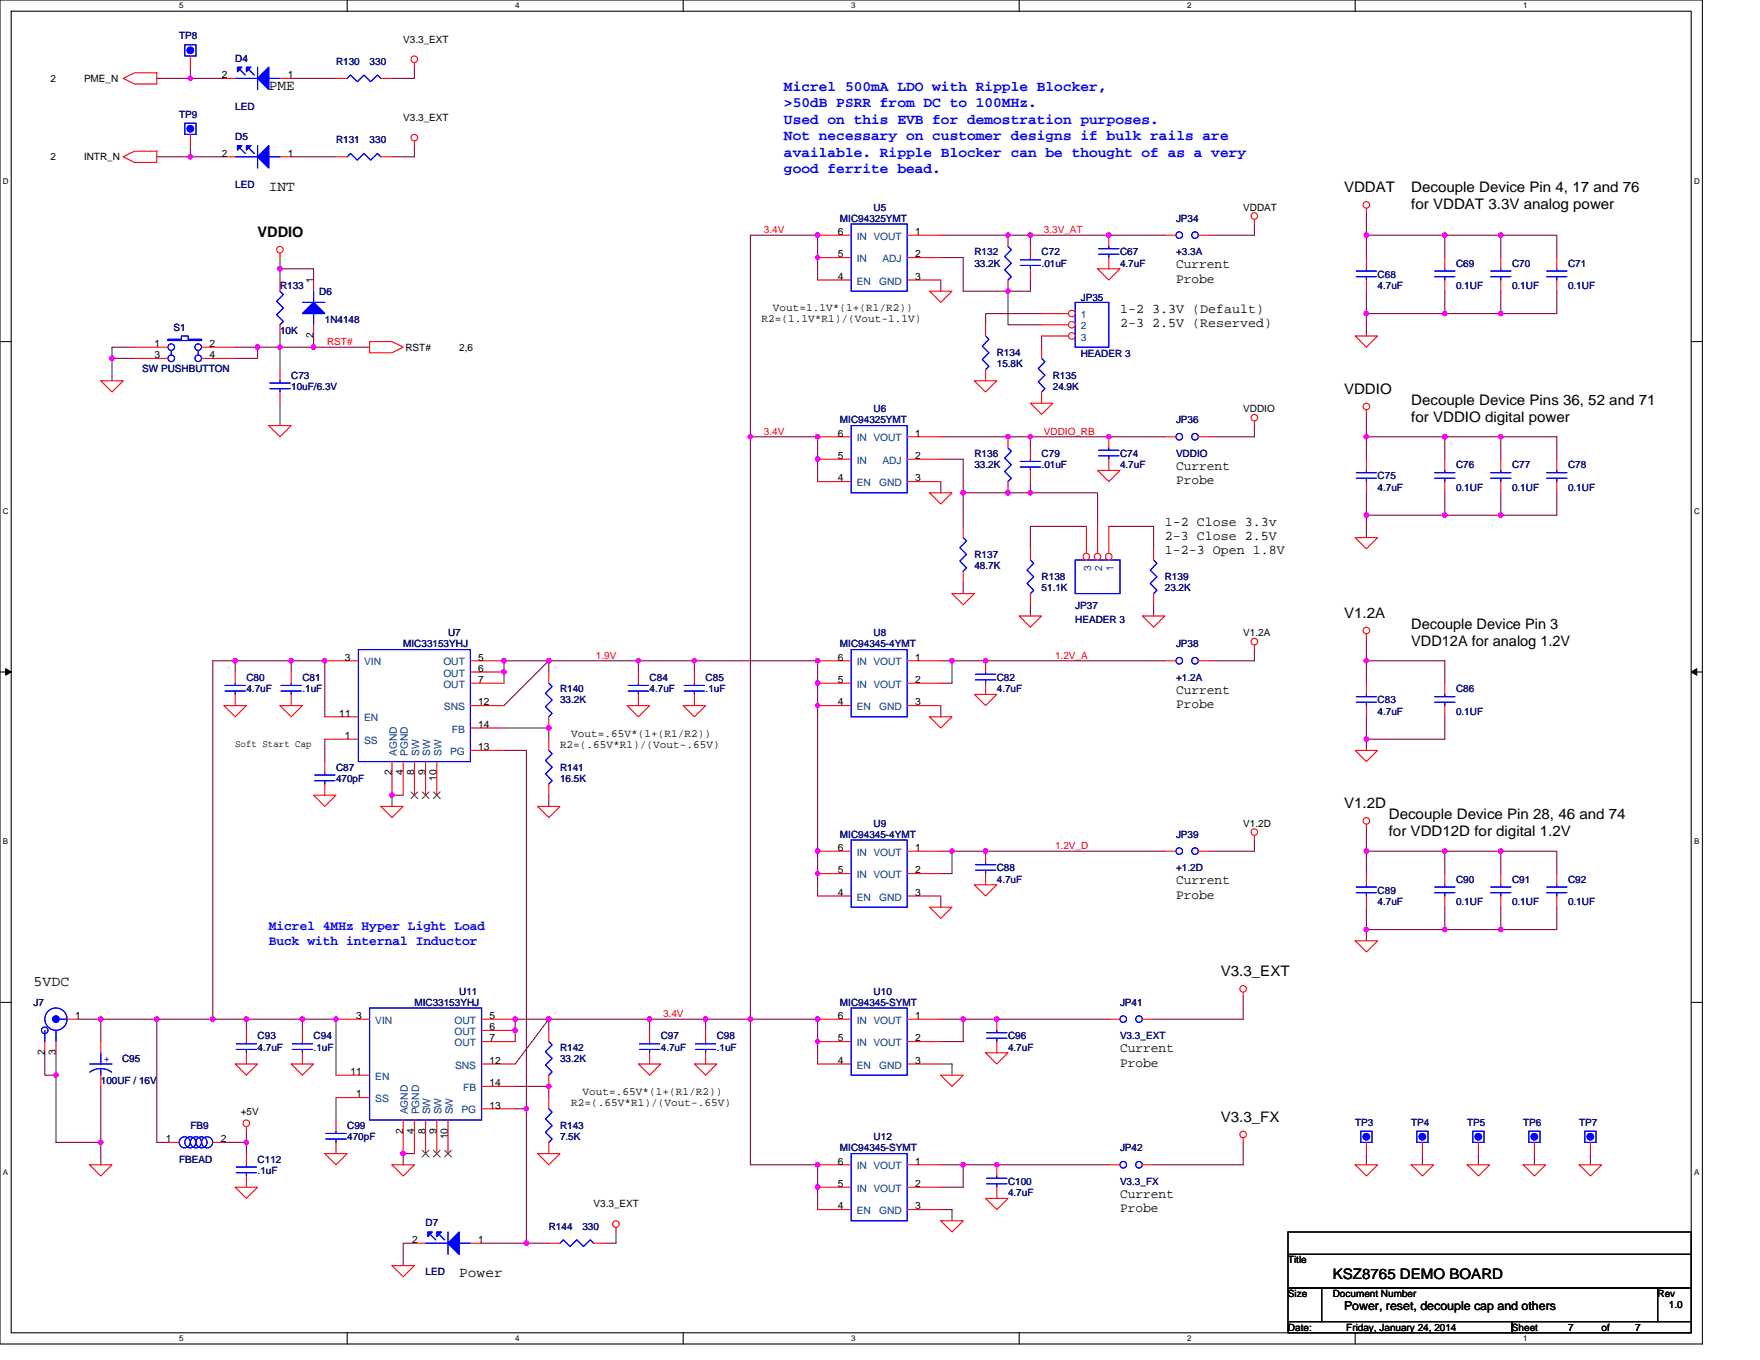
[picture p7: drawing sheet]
<svg xmlns="http://www.w3.org/2000/svg" width="279mm" height="216mm" viewBox="0 0 279 216" stroke-linecap="round" stroke-linejoin="round" font-family="sans-serif">
<path d="M0 0h270.3v213.4h-270.3zM1.8 1.8h266.7v209.8h-266.7z" fill="none" stroke="#000" stroke-width=".17"/>
<g fill="#fff">
<path d="M28.4 .2h.7v1.4h-.7z"/>
<path d="M28.4 211.8h.7v1.4h-.7z"/>
</g>
<path d="M55.1 0v1.8M55.1 211.6v1.8" fill="none" stroke="#000" stroke-width=".17"/>
<g fill="#fff">
<path d="M81.8 .2h.7v1.4h-.7z"/>
<path d="M81.8 211.8h.7v1.4h-.7z"/>
</g>
<path d="M108.5 0v1.8M108.5 211.6v1.8" fill="none" stroke="#000" stroke-width=".17"/>
<g fill="#fff">
<path d="M135.1 .2h.7v1.4h-.7z"/>
<path d="M135.1 211.8h.7v1.4h-.7z"/>
</g>
<path d="M161.8 0v1.8M161.8 211.6v1.8" fill="none" stroke="#000" stroke-width=".17"/>
<g fill="#fff">
<path d="M188.5 .2h.7v1.4h-.7z"/>
<path d="M188.5 211.8h.7v1.4h-.7z"/>
</g>
<path d="M215.1 0v1.8M215.1 211.6v1.8" fill="none" stroke="#000" stroke-width=".17"/>
<g fill="#fff">
<path d="M241.8 .2h.7v1.4h-.7z"/>
<path d="M241.8 211.8h.7v1.4h-.7z"/>
<path d="M.4 28h1v1.4h-1z"/>
<path d="M268.9 28h.9v1.4h-.9z"/>
<path d="M.4 80.5h1v1.4h-1z"/>
<path d="M268.9 80.5h.9v1.4h-.9z"/>
</g>
<path d="M0 54.2h1.8M268.5 54.2h1.8" fill="none" stroke="#000" stroke-width=".17"/>
<g fill="#fff">
<path d="M.4 132.9h.9v1.4h-.9z"/>
<path d="M268.9 132.9h.9v1.4h-.9z"/>
</g>
<path d="M0 106.7h1.8M268.5 106.7h1.8" fill="none" stroke="#000" stroke-width=".17"/>
<path d="M.9 106.2l.9 .5-.9 .5zM268.5 106.7l.9-.5v1z" fill="#000" stroke="#000" stroke-width=".16"/>
<g fill="#fff">
<path d="M.4 185.4h.9v1.4h-.9z"/>
<path d="M268.9 185.4h.9v1.4h-.9z"/>
</g>
<path d="M0 159.1h1.8M268.5 159.1h1.8M204.5 195.6h64v3.5h-64zM204.5 199.1h64v5.4h-64zM204.5 204.5h5.3v5.3h-5.3zM204.5 209.8h35.5v1.8h-35.5zM209.8 204.5h53.3v5.3h-53.3zM240 209.8h28.5v1.8h-28.5zM263.1 204.5h5.4v5.3h-5.4z" fill="none" stroke="#000" stroke-width=".17"/>
<g fill="none" stroke="#800040" stroke-width=".17">
<path d="M30.2 12.4h5.4M30.2 10.7v1.7h-5.3M46.2 12.4h7.1M65.8 10.7v1.7h-3.6M30.2 24.9h5.4M30.2 23.1v1.8h-5.3M46.2 24.9h7.1M65.8 23.1v1.8h-3.6M149.4 37.3h14.2v1.8M163.6 37.3h21.3M199.1 35.6v1.7h-7.1M216.9 37.3h12.5"/>
<path d="M216.9 33.8v3.5M216.9 37.3v3.6M229.4 37.3h8.9M229.4 37.3v3.6M238.3 37.3v3.6M238.3 37.3h8.8v3.6M17.8 56.9h3.5M17.8 56.9v3.6M21.3 55.1h-3.5v1.8M37.3 55.1h3.6M40.9 55.1v1.8h-3.6M40.9 55.1h3.5"/>
<path d="M44.4 55.1h5.4M44.4 42.7h5.4v1.8M44.4 53.3v1.8M44.4 40.9v1.8M44.4 42.7v1.7M44.4 55.1v3.6M49.8 53.3v1.8M49.8 55.1h8.9M129.8 44.5v-7.2h-10.7v32M149.4 44.4v1.8M149.4 40.9h3.5v5.3h7.1M160 46.2v5.4h5.4"/>
<path d="M163.6 44.4v1.8h-3.6M165.4 49.8h-8.9v1.8M165.4 53.3v1.8M216.9 49.8h12.5M216.9 46.2v3.6M216.9 49.8v3.5M229.4 46.2v3.6M229.4 49.8h8.9M238.3 46.2v3.6M247.1 46.2v3.6h-8.8M44.4 64v3.6M119.1 69.3v92.5"/>
<path d="M119.1 69.3h10.7v7.2M149.4 76.5v1.7M149.4 72.9h3.5v5.3M152.9 78.2v5.4M163.6 69.3h21.3M163.6 78.2h-10.7M163.6 69.3h-14.2M163.6 69.3v1.8M163.6 76.5v1.7M163.6 78.2h10.6v5.4M199.1 67.6v1.7h-7.1M216.9 78.2v3.6"/>
<path d="M216.9 69.3v3.6M216.9 65.8v3.5M216.9 69.3h12.5M229.4 78.2v3.6M229.4 69.3h8.9M229.4 69.3v3.6M238.3 69.3v3.6M238.3 78.2v3.6M238.3 69.3h8.8v3.6M247.1 78.2v3.6h-8.8M152.9 92.5v1.7M163.6 96v1.8"/>
<path d="M172.5 83.6h-8.9v3.5M176 83.6h7.1v3.5M183.1 96v1.8M216.9 81.8v3.5M216.9 81.8h12.5M229.4 81.8h8.9M37.3 104.9h8.9v1.8M37.3 104.9v1.8M37.3 104.9h-3.5v56.9M46.2 104.9h5.4v8.9M51.6 117.3v3.6M80 119.1h3.6v56.9h-1.8"/>
<path d="M80 115.6h7.1v1.7M87.1 104.9h14.2M87.1 104.9l-7.1 7.1M87.1 104.9h-7.1v3.6M87.1 104.9v1.8M101.3 104.9v1.8M101.3 104.9h8.9M110.2 104.9h19.6v37.3M110.2 104.9v1.8M149.4 112v1.8M149.4 104.9h1.7v3.6h-1.7M151.1 104.9h33.8"/>
<path d="M199.1 103.1v1.8h-7.1M216.9 104.9h12.5v3.6M216.9 113.8v3.5M216.9 101.3v3.6M216.9 117.3v1.8M216.9 104.9v3.6M229.4 113.8v3.5h-12.5M64 126.2h-1.8v1.8M87.1 126.2v1.8M149.4 135.1h1.7v3.6h-1.7M151.1 135.1h33.8M199.1 133.4v1.7h-7.1"/>
<path d="M216.9 135.1h12.5M216.9 135.1v3.6M216.9 131.6v3.5M229.4 135.1h8.9M229.4 135.1v3.6M238.3 135.1v3.6M238.3 135.1h8.8v3.6M149.4 142.2v1.8M197.4 158.2v3.6h-14.3M216.9 144v3.6M216.9 147.6v1.8M216.9 147.6h12.5"/>
<path d="M229.4 147.6h8.9M229.4 144v3.6M238.3 144v3.6M247.1 144v3.6h-8.8M7.1 167.1v3.6h1.8M8.9 167.1v3.6M8.9 170.7v10.7h7.1M12.4 161.8h3.6M16 172.5v8.9M16 161.8h8.9v19.6h1.8M16 161.8v3.6M24.9 161.8h8.9"/>
<path d="M33.8 161.8h5.3M39.1 161.8v1.8M39.1 161.8h8.9v1.8M39.1 179.6v1.8M48 161.8h5.3v8.9M53.3 174.2v3.6M81.8 172.5h5.3v1.7M83.6 176v21.4M87.1 161.8v1.8M87.1 161.8l-5.3 7.1M87.1 161.8h-5.3v3.6M87.1 161.8h16"/>
<path d="M103.1 161.8v1.8M103.1 161.8h8.9M112 161.8v1.8M112 161.8h7.1M119.1 161.8v23.1h10.7v7.1M119.1 161.8h10.7v7.1M149.4 168.9h1.7v1.8M149.4 161.8h3.5v3.6h-3.5M152.9 161.8h23.1M16 181.4v3.5M35.6 181.4h3.5M39.1 181.4v1.7"/>
<path d="M65.8 183.1h-1.8v1.8M65.8 197.4h-1.8v3.5M76.5 197.4h7.1M83.6 197.4h3.5M97.8 195.6v1.8h-1.8M149.4 192h1.7v1.8M149.4 184.9h3.5v3.6h-3.5M152.9 184.9h23.1M197.4 181.4v3.5h-14.3M216.9 183.1v1.8M225.8 183.1v1.8M234.7 183.1v1.8"/>
<path d="M243.6 183.1v1.8M252.5 183.1v1.8"/>
</g>
<g fill="#f0f" stroke="#f0f" stroke-width=".17">
<circle cx="30.2" cy="24.9" r=".35"/>
<circle cx="8.9" cy="170.7" r=".35"/>
<circle cx="216.9" cy="81.8" r=".35"/>
<circle cx="229.3" cy="69.3" r=".35"/>
<circle cx="216.9" cy="69.3" r=".35"/>
<circle cx="216.9" cy="37.3" r=".35"/>
<circle cx="229.3" cy="49.8" r=".35"/>
<circle cx="216.9" cy="49.8" r=".35"/>
<circle cx="229.3" cy="37.3" r=".35"/>
<circle cx="238.2" cy="81.8" r=".35"/>
<circle cx="229.3" cy="81.8" r=".35"/>
<circle cx="238.2" cy="69.3" r=".35"/>
<circle cx="16" cy="181.3" r=".35"/>
<circle cx="16" cy="161.8" r=".35"/>
<circle cx="30.2" cy="12.4" r=".35"/>
<circle cx="238.2" cy="37.3" r=".35"/>
<circle cx="238.2" cy="49.8" r=".35"/>
<circle cx="49.8" cy="55.1" r=".35"/>
<circle cx="40.9" cy="55.1" r=".35"/>
<circle cx="17.8" cy="56.9" r=".35"/>
<circle cx="44.4" cy="55.1" r=".35"/>
<circle cx="44.4" cy="42.7" r=".35"/>
<circle cx="39.1" cy="161.8" r=".35"/>
<circle cx="81.8" cy="163.6" r=".35"/>
<circle cx="81.8" cy="161.8" r=".35"/>
<circle cx="87.1" cy="161.8" r=".35"/>
<circle cx="64" cy="183.1" r=".35"/>
<circle cx="83.6" cy="197.3" r=".35"/>
<circle cx="83.6" cy="176" r=".35"/>
<circle cx="53.3" cy="161.8" r=".35"/>
<circle cx="48" cy="161.8" r=".35"/>
<circle cx="87.1" cy="172.5" r=".35"/>
<circle cx="103.1" cy="161.8" r=".35"/>
<circle cx="129.8" cy="40.9" r=".35"/>
<circle cx="129.8" cy="37.3" r=".35"/>
<circle cx="129.8" cy="72.9" r=".35"/>
<circle cx="129.8" cy="69.3" r=".35"/>
<circle cx="160" cy="69.3" r=".35"/>
<circle cx="160" cy="37.3" r=".35"/>
<circle cx="163.6" cy="78.2" r=".35"/>
<circle cx="163.6" cy="37.3" r=".35"/>
<circle cx="160" cy="78.2" r=".35"/>
<circle cx="160" cy="46.2" r=".35"/>
<circle cx="176" cy="69.3" r=".35"/>
<circle cx="129.8" cy="108.4" r=".35"/>
<circle cx="129.8" cy="104.9" r=".35"/>
<circle cx="156.5" cy="104.9" r=".35"/>
<circle cx="176" cy="37.3" r=".35"/>
<circle cx="151.1" cy="104.9" r=".35"/>
<circle cx="163.6" cy="69.3" r=".35"/>
<circle cx="129.8" cy="138.7" r=".35"/>
<circle cx="156.5" cy="135.1" r=".35"/>
<circle cx="151.1" cy="135.1" r=".35"/>
<circle cx="129.8" cy="161.8" r=".35"/>
<circle cx="129.8" cy="165.3" r=".35"/>
<circle cx="152.9" cy="161.8" r=".35"/>
<circle cx="119.1" cy="69.3" r=".35"/>
<circle cx="119.1" cy="161.8" r=".35"/>
<circle cx="112" cy="161.8" r=".35"/>
<circle cx="238.2" cy="135.1" r=".35"/>
<circle cx="216.9" cy="117.3" r=".35"/>
<circle cx="229.3" cy="135.1" r=".35"/>
<circle cx="216.9" cy="135.1" r=".35"/>
<circle cx="216.9" cy="147.6" r=".35"/>
<circle cx="238.2" cy="147.6" r=".35"/>
<circle cx="216.9" cy="104.9" r=".35"/>
<circle cx="229.3" cy="147.6" r=".35"/>
<circle cx="37.3" cy="104.9" r=".35"/>
<circle cx="80" cy="106.7" r=".35"/>
<circle cx="80" cy="104.9" r=".35"/>
<circle cx="87.1" cy="104.9" r=".35"/>
<circle cx="62.2" cy="126.2" r=".35"/>
<circle cx="51.5" cy="104.9" r=".35"/>
<circle cx="46.2" cy="104.9" r=".35"/>
<circle cx="110.2" cy="104.9" r=".35"/>
<circle cx="101.3" cy="104.9" r=".35"/>
<circle cx="33.8" cy="161.8" r=".35"/>
<circle cx="24.9" cy="161.8" r=".35"/>
<circle cx="129.8" cy="135.1" r=".35"/>
<circle cx="129.8" cy="112" r=".35"/>
<circle cx="129.8" cy="184.9" r=".35"/>
<circle cx="129.8" cy="188.5" r=".35"/>
<circle cx="152.9" cy="184.9" r=".35"/>
<circle cx="158.2" cy="161.8" r=".35"/>
<circle cx="158.2" cy="184.9" r=".35"/>
<circle cx="152.9" cy="78.2" r=".35"/>
<circle cx="87.1" cy="115.6" r=".35"/>
<circle cx="39.1" cy="181.3" r=".35"/>
</g>
<g fill="none" stroke="#f00" stroke-width=".17">
<path d="M19.6 12.4l1.7-.8h3.6v1.7h-3.6zM65.8 9.9v.8M19.6 24.9l1.7-.9h3.6v1.8h-3.6zM65.8 22.4v.7M160 37.3v1.8M199.1 34.8v.8M216.9 33.1v.7M44.5 40.2v.7M49.8 44.4v1.8M49.8 51.6v1.7M58.7 54.2h3.5l1.8 .9-1.8 .9h-3.5zM147.6 46.2h3.5l-1.7 1.8z"/>
<path d="M160 44.4v1.8M174.2 42.7h3.6l-1.8 1.8zM215.1 53.3h3.6l-1.8 1.8zM16 60.5h3.6l-1.8 1.7zM42.7 67.6h3.5l-1.8 1.7zM147.6 78.2h3.5l-1.7 1.8zM154.7 60.5h3.5l-1.7 1.7zM160 69.3v1.8M160 76.5v1.7M163.6 64h3.5l-1.7 1.8zM174.2 74.7h3.6l-1.8 1.8zM184.9 69.3h1.8"/>
<path d="M190.2 69.3h1.8M199.1 66.8v.8M216.9 65.1v.7M151.1 94.2h3.6l-1.8 1.8zM161.8 97.8h3.6l-1.8 1.8zM181.4 97.8h3.5l-1.8 1.8zM215.1 85.3h3.6l-1.8 1.8zM35.6 112h3.5l-1.8 1.8zM44.5 112h3.5l-1.8 1.8zM46.2 106.7v1.8M46.2 110.2v1.8M87.1 106.7v1.8"/>
<path d="M87.1 113.8v1.8M87.1 117.3v1.8M99.6 112h3.5l-1.8 1.8zM108.5 112h3.5l-1.8 1.8zM147.6 113.8h3.5l-1.7 1.8zM154.7 110.2h3.5l-1.7 1.8zM199.1 102.4v.7M215.1 119.1h3.6l-1.8 1.8zM216.9 100.6v.7M49.8 126.2h3.5l-1.7 1.8zM51.6 120.9v1.8M51.6 124.5v1.7"/>
<path d="M60.5 128h3.5l-1.8 1.8zM85.3 128h3.6l-1.8 1.8zM87.1 124.5v1.7M184.9 135.1h1.8M190.2 135.1h1.8M199.1 132.6v.7M216.9 130.9v.7M147.6 144h3.5l-1.7 1.8zM154.7 140.5h3.5l-1.7 1.7zM197.4 157.5v.7M215.1 149.4h3.6l-1.8 1.7zM37.3 168.9h3.6l-1.8 1.8z"/>
<path d="M39.1 178.9v.7M46.2 168.9h3.6l-1.8 1.8zM101.3 168.9h3.6l-1.8 1.8zM110.2 168.9h3.6l-1.8 1.8zM149.4 170.7h3.5l-1.8 1.8zM156.5 167.1h3.5l-1.8 1.8zM14.2 184.9h3.6l-1.8 1.8zM37.3 188.5h3.6l-1.8 1.7zM39.1 183.1v1.8M39.1 186.7v1.8M51.6 183.1h3.5l-1.8 1.8zM62.2 184.9h3.6l-1.8 1.8z"/>
<path d="M65.8 197.4h1.8M74.7 197.4h1.8M85.3 183.1h3.6l-1.8 1.8zM97.8 194.9v.7M149.4 193.8h3.5l-1.8 1.8zM156.5 190.2h3.5l-1.8 1.8zM197.4 180.6v.8M215.1 184.9h3.6l-1.8 1.8zM216.9 181.4v1.7M224 184.9h3.6l-1.8 1.8zM232.9 184.9h3.6l-1.8 1.8zM241.8 184.9h3.6l-1.8 1.8z"/>
<path d="M243.6 181.4v1.7M250.7 184.9h3.6l-1.8 1.8zM62.2 200.9h3.6l-1.8 1.8z"/>
<circle cx="65.8" cy="9.4" r=".52"/>
<circle cx="44.4" cy="39.6" r=".52"/>
<circle cx="65.8" cy="21.9" r=".52"/>
<circle cx="199.1" cy="34.3" r=".52"/>
<circle cx="216.9" cy="32.5" r=".52"/>
<circle cx="199.1" cy="66.3" r=".52"/>
<circle cx="216.9" cy="64.5" r=".52"/>
<circle cx="199.1" cy="101.9" r=".52"/>
<circle cx="216.9" cy="100.1" r=".52"/>
<circle cx="199.1" cy="132.1" r=".52"/>
<circle cx="216.9" cy="130.3" r=".52"/>
<circle cx="197.3" cy="157" r=".52"/>
<circle cx="39.1" cy="178.3" r=".52"/>
<circle cx="97.8" cy="194.3" r=".52"/>
<circle cx="197.3" cy="180.1" r=".52"/>
</g>
<g fill="none" stroke="#00f" stroke-width=".17">
<path d="M160 39.1l.5 .5-1 1.1 1 1.1-1 1 1 1.1-.5 .5M48 48h3.6M49.8 49.8v1.8M49.8 46.2v1.8M160 71.1l.5 .5-1 1.1 1 1.1-1 1 1 1.1-.5 .6M170.7 88.9h7.1v5.3h-7.1zM44.6 109.7h3.2M44.6 108.8h3.2M46.2 108.5v.3M46.2 109.7v.5M87.1 108.5l.6 .5-1.1 1.1 1.1 1-1.1 1.1 1.1 1.1-.6 .5M87.1 119.1l.6 .6-1.1 1 1.1 1.1-1.1 1.1 1.1 1-.6 .6"/>
<path d="M50 123.9h3.2M50 123h3.2M51.6 122.7v.3M51.6 123.9v.6M216 179.6h1.8v1.8h-1.8zM242.7 179.6h1.8v1.8h-1.8zM37.5 186.2h3.2M37.5 185.3h3.2M39.1 184.9v.4M39.1 186.2v.5M67.6 197.4h3.5M68.3 195.9l.9 .9"/>
<path d="M69.7 195.9l.9 .9M71.1 195.6v3.5M72.9 197.4h1.8"/>
<circle cx="187.2" cy="69.3" r=".52"/>
<circle cx="189.7" cy="69.3" r=".52"/>
<circle cx="187.2" cy="135.1" r=".52"/>
<circle cx="189.7" cy="135.1" r=".52"/>
</g>
<g fill="#00f" stroke="#00f" stroke-width=".17">
<path d="M49.8 48l1.8 1.8h-3.6z" fill-rule="evenodd"/>
<path d="M49.8 48l1.8 1.8h-3.6z" fill-rule="evenodd"/>
<path d="M72.9 195.6v3.5l-1.8-1.7z" fill-rule="evenodd"/>
<path d="M69.3 195.6h.8l-.8 .7z" fill-rule="evenodd"/>
<path d="M67.9 195.6h.7l-.7 .7z" fill-rule="evenodd"/>
<path d="M72.9 195.6v3.5l-1.8-1.7z" fill-rule="evenodd"/>
<path d="M69.3 195.6h.8l-.8 .7z" fill-rule="evenodd"/>
<path d="M67.9 195.6h.7l-.7 .7z" fill-rule="evenodd"/>
<circle cx="216.9" cy="180.5" r=".52"/>
<circle cx="243.6" cy="180.5" r=".52"/>
</g>
<circle cx="176" cy="88.4" r=".52" fill="#fff" stroke="#f00" stroke-width=".17"/>
<path d="M176 83.6v4.2" fill="none" stroke="#f00" stroke-width=".17"/>
<circle cx="174.2" cy="88.4" r=".52" fill="#fff" stroke="#f00" stroke-width=".17"/>
<path d="M174.2 83.6v4.2" fill="none" stroke="#f00" stroke-width=".17"/>
<circle cx="172.5" cy="88.4" r=".52" fill="#fff" stroke="#f00" stroke-width=".17"/>
<g fill="none" stroke="#f00" stroke-width=".17">
<path d="M129.8 37.3h5.3M144 37.3h5.4M129.8 44.4h5.3M129.8 40.9h5.3M144 44.4h5.4M144 40.9h5.4M156.5 51.6v1.7M156.5 58.7v1.8M229.4 40.9v1.8M229.4 44.4v1.8M247.1 40.9v1.8M247.1 44.4v1.8"/>
<path d="M247.1 72.9v1.8M247.1 76.5v1.7M172.5 83.6v4.2M51.6 104.9h5.3M51.6 113.8h5.3M51.6 117.3h5.3M74.7 104.9h5.3M74.7 112h5.3M74.7 119.1h5.3M74.7 115.6h5.3M74.7 106.7h5.3M74.7 108.5h5.3"/>
<path d="M62.2 120.9v5.3M64 120.9v5.3M65.8 120.9v5.3M67.6 120.9v5.3M69.3 120.9v5.3M87.1 163.6v1.8M87.1 170.7v1.8M158.2 161.8v1.8M158.2 165.4v1.7"/>
</g>
<g fill="none" stroke="#00f" stroke-width=".17">
<path d="M135.1 35.6h8.9v10.6h-8.9zM156.5 53.3l.5 .6-1.1 1 1.1 1.1-1.1 1.1 1.1 1-.5 .6M170.7 48h5.3v7.1h-5.3zM227.8 43.9h3.2M227.8 43h3.2M229.4 42.7v.3M229.4 43.9v.5M245.5 43.9h3.3M245.5 43h3.3M247.1 42.7v.3M247.1 43.9v.5M245.5 75.9h3.3"/>
<path d="M245.5 75h3.3M247.1 74.7v.3M247.1 75.9v.6M56.9 103.1h17.8v17.8h-17.8zM87.1 165.4l.6 .5-1.1 1.1 1.1 1-1.1 1.1 1.1 1.1-.6 .5M156.6 164.8h3.3M156.6 163.9h3.3M158.2 163.6v.3M158.2 164.8v.6"/>
</g>
<path d="M65.3 125.7l1 1.1M66.3 125.7l-1.1 1.1M67 125.7l1.1 1.1M68.1 125.7l-1.1 1.1M68.8 125.7l1.1 1.1M69.9 125.7l-1.1 1.1" fill="none" stroke="#804000" stroke-width=".16"/>
<circle cx="170.1" cy="49.8" r=".52" fill="#fff" stroke="#f00" stroke-width=".17"/>
<path d="M165.4 49.8h4.2" fill="none" stroke="#f00" stroke-width=".17"/>
<circle cx="170.1" cy="51.6" r=".52" fill="#fff" stroke="#f00" stroke-width=".17"/>
<path d="M165.4 51.6h4.2" fill="none" stroke="#f00" stroke-width=".17"/>
<circle cx="170.1" cy="53.3" r=".52" fill="#fff" stroke="#f00" stroke-width=".17"/>
<g fill="none" stroke="#f00" stroke-width=".17">
<path d="M30.2 8.9v1.8M35.6 12.4h1.7M44.4 12.4h1.8M53.3 12.4h1.8M60.5 12.4h1.7M30.2 21.3v1.8M35.6 24.9h1.7M44.4 24.9h1.8M53.3 24.9h1.8M60.5 24.9h1.7M163.6 39.1v1.8M176 37.3v1.8"/>
<path d="M184.9 37.3h1.8M190.2 37.3h1.8M21.3 55.1h5.4M21.3 56.9h5.4M32 55.1h5.3M32 56.9h5.3M44.4 44.4v1.8M44.4 51.6v1.7M44.4 58.7v1.8M163.6 42.7v1.7M165.4 53.3h4.2M165.4 55.1v1.8"/>
<path d="M176 40.9v1.8M216.9 40.9v1.8M216.9 44.4v1.8M238.3 40.9v1.8M238.3 44.4v1.8M44.4 62.2v1.8M129.8 69.3h5.3M129.8 76.5h5.3M129.8 72.9h5.3M144 69.3h5.4M144 76.5h5.4M144 72.9h5.4"/>
<path d="M163.6 71.1v1.8M163.6 74.7v1.8M165.4 62.2v1.8M176 69.3v1.8M176 72.9v1.8M216.9 72.9v1.8M216.9 76.5v1.7M229.4 72.9v1.8M229.4 76.5v1.7M238.3 72.9v1.8M238.3 76.5v1.7M152.9 83.6v1.7"/>
<path d="M152.9 90.7v1.8M163.6 87.1v1.8M163.6 94.2v1.8M183.1 87.1v1.8M183.1 94.2v1.8M37.3 106.7v1.8M37.3 110.2v1.8M101.3 106.7v1.8M101.3 110.2v1.8M110.2 106.7v1.8M110.2 110.2v1.8M129.8 104.9h5.3"/>
<path d="M129.8 112h5.3M129.8 108.5h5.3M144 104.9h5.4M144 112h5.4M144 108.5h5.4M156.5 104.9v1.8M156.5 108.5v1.7M184.9 104.9h1.8M190.2 104.9h1.8M216.9 108.5v1.7M216.9 112v1.8M229.4 108.5v1.7"/>
<path d="M229.4 112v1.8M129.8 135.1h5.3M129.8 138.7h5.3M144 135.1h5.4M144 138.7h5.4M156.5 135.1v1.8M156.5 138.7v1.8M216.9 138.7v1.8M229.4 138.7v1.8M238.3 138.7v1.8M247.1 138.7v1.8M129.8 142.2h5.3"/>
<path d="M144 142.2h5.4M216.9 142.2v1.8M229.4 142.2v1.8M238.3 142.2v1.8M247.1 142.2v1.8M7.1 165.4v1.7M8.9 165.4v1.7M10.7 161.8h1.7M16 165.4v1.7M16 170.7v1.8M39.1 163.6v1.8M39.1 167.1v1.8"/>
<path d="M48 163.6v1.8M48 167.1v1.8M53.3 177.8v1.8M53.3 161.8h5.4M53.3 170.7h5.4M53.3 174.2h5.4M64 177.8v5.3M65.8 177.8v5.3M67.6 177.8v5.3M69.3 177.8v5.3M71.1 177.8v5.3M76.5 161.8h5.3"/>
<path d="M76.5 168.9h5.3M76.5 176h5.3M76.5 172.5h5.3M76.5 163.6h5.3M76.5 165.4h5.3M87.1 174.2v1.8M103.1 163.6v1.8M103.1 167.1v1.8M112 163.6v1.8M112 167.1v1.8M129.8 161.8h5.3M129.8 168.9h5.3"/>
<path d="M129.8 165.4h5.3M144 161.8h5.4M144 168.9h5.4M144 165.4h5.4M176 161.8h1.8M181.4 161.8h1.7M26.7 181.4h1.7M33.8 181.4h1.8M53.3 181.4v1.7M87.1 197.4h1.8M87.1 181.4v1.7M94.2 197.4h1.8"/>
<path d="M129.8 184.9h5.3M129.8 192h5.3M129.8 188.5h5.3M144 184.9h5.4M144 192h5.4M144 188.5h5.4M158.2 184.9v1.8M158.2 188.5v1.7M176 184.9h1.8M181.4 184.9h1.7M225.8 181.4v1.7M234.7 181.4v1.7"/>
<path d="M252.5 181.4v1.7"/>
</g>
<g fill="none" stroke="#00f" stroke-width=".17">
<path d="M29.3 7.1h1.8v1.8h-1.8zM29.3 19.6h1.8v1.7h-1.8zM37.3 12.4h3.6M38.1 11l.8 .9M39.5 11l.9 .9M40.9 10.7v3.5M42.7 12.4h1.7M55.1 12.4l.5-.5 1.1 1.1 1.1-1.1 1 1.1 1.1-1.1 .6 .5M37.3 24.9h3.6M38.1 23.5l.8 .9M39.5 23.5l.9 .9M40.9 23.1v3.6"/>
<path d="M42.7 24.9h1.7M55.1 24.9l.5-.5 1.1 1 1.1-1 1 1 1.1-1 .6 .5M174.4 39.5h3.2M176 39.1v.4M26.7 53.9h2.1v-.6h1.1v.6h2.1v.2h-5.3zM27.2 55.6v.8M31.5 55.6v.8M44.4 46.2l.6 .6-1.1 1 1.1 1.1-1.1 1.1 1.1 1-.6 .6M162 42.1h3.2M162 41.3h3.2M163.6 40.9v.4M163.6 42.1v.6"/>
<path d="M165.4 56.9l.5 .5-1.1 1.1 1.1 1.1-1.1 1 1.1 1.1-.5 .5M174.4 40.4h3.2M176 40.4v.5M215.3 43.9h3.2M215.3 43h3.2M216.9 42.7v.3M216.9 43.9v.5M236.6 43.9h3.3M236.6 43h3.3M238.3 42.7v.3M238.3 43.9v.5M42.8 61.7h3.3"/>
<path d="M42.8 60.8h3.3M44.4 60.5v.3M44.4 61.7v.5M135.1 67.6h8.9v10.6h-8.9zM162 74.1h3.2M162 73.3h3.2M163.6 72.9v.4M163.6 74.1v.6M174.4 72.4h3.2M174.4 71.5h3.2M176 71.1v.4M176 72.4v.5"/>
<path d="M215.3 75.9h3.2M215.3 75h3.2M216.9 74.7v.3M216.9 75.9v.6M227.8 75.9h3.2M227.8 75h3.2M229.4 74.7v.3M229.4 75.9v.6M236.6 75.9h3.3M236.6 75h3.3M238.3 74.7v.3M238.3 75.9v.6"/>
<path d="M152.9 85.3l.5 .6-1 1.1 1 1-1 1.1 1 1-.5 .6M163.6 88.9l.5 .5-1.1 1.1 1.1 1.1-1.1 1 1.1 1.1-.5 .5M183.1 88.9l.6 .5-1.1 1.1 1.1 1.1-1.1 1 1.1 1.1-.6 .5M35.7 109.7h3.2M35.7 108.8h3.2M37.3 108.5v.3M37.3 109.7v.5M99.7 109.7h3.3M99.7 108.8h3.3M101.3 108.5v.3M101.3 109.7v.5M108.6 109.7h3.2"/>
<path d="M108.6 108.8h3.2M110.2 108.5v.3M110.2 109.7v.5M135.1 103.1h8.9v10.7h-8.9zM154.9 107.9h3.2M154.9 107h3.2M156.5 106.7v.3M156.5 107.9v.6M215.3 111.5h3.2M215.3 110.6h3.2M216.9 110.2v.4M216.9 111.5v.5"/>
<path d="M227.8 111.5h3.2M227.8 110.6h3.2M229.4 110.2v.4M229.4 111.5v.5M135.1 133.3h8.9v10.7h-8.9zM154.9 138.2h3.2M154.9 137.3h3.2M156.5 136.9v.4M156.5 138.2v.5M215.3 141.7h3.2M215.3 140.8h3.2M216.9 140.5v.3"/>
<path d="M216.9 141.7v.5M227.8 141.7h3.2M227.8 140.8h3.2M229.4 140.5v.3M229.4 141.7v.5M236.6 141.7h3.3M236.6 140.8h3.3M238.3 140.5v.3M238.3 141.7v.5M245.5 141.7h3.3M245.5 140.8h3.3M247.1 140.5v.3"/>
<path d="M247.1 141.7v.5M7.1 163.6v1.8M8.9 163.6v1.8M8.9 161.8h1.8M14.2 168.9h3.6M14.3 170.2a2.86 2.86 0 0 1 3.4 0M16 169.6v1.1M16 167.1v1.8M37.5 166.6h3.2M37.5 165.7h3.2M39.1 165.4v.3M39.1 166.6v.5"/>
<path d="M46.4 166.6h3.2M46.4 165.7h3.2M48 165.4v.3M48 166.6v.5M51.7 179.9h3.2M53.3 179.6v.3M58.7 160h17.8v17.8h-17.8zM87.1 176l.6 .6-1.1 1 1.1 1.1-1.1 1 1.1 1.1-.6 .6M101.5 166.6h3.2M101.5 165.7h3.2M103.1 165.4v.3M103.1 166.6v.5"/>
<path d="M110.4 166.6h3.2M110.4 165.7h3.2M112 165.4v.3M112 166.6v.5M135.1 160h8.9v10.7h-8.9zM224.9 179.6h1.8v1.8h-1.8zM233.8 179.6h1.8v1.8h-1.8zM251.6 179.6h1.8v1.8h-1.8zM51.7 180.8h3.2M53.3 180.8v.6M88.9 197.4l.5-.6 1.1 1.1 1.1-1.1 1 1.1 1.1-1.1 .5 .6M135.1 183.1h8.9v10.7h-8.9z"/>
<path d="M156.6 187.9h3.3M156.6 187h3.3M158.2 186.7v.3M158.2 187.9v.6"/>
<circle cx="187.2" cy="37.3" r=".52"/>
<circle cx="189.7" cy="37.3" r=".52"/>
<circle cx="27.2" cy="55.1" r=".52"/>
<circle cx="27.2" cy="56.9" r=".52"/>
<circle cx="31.5" cy="56.9" r=".52"/>
<circle cx="31.5" cy="55.1" r=".52"/>
<circle cx="187.2" cy="104.9" r=".52"/>
<circle cx="189.7" cy="104.9" r=".52"/>
<circle cx="7.1" cy="163.6" r=".52"/>
<circle cx="8.9" cy="161.8" r="1.77"/>
<circle cx="178.3" cy="161.8" r=".52"/>
<circle cx="180.8" cy="161.8" r=".52"/>
<circle cx="29.3" cy="181.3" r=".88"/>
<circle cx="30.2" cy="181.3" r=".88"/>
<circle cx="31.1" cy="181.3" r=".88"/>
<circle cx="32" cy="181.3" r=".88"/>
<circle cx="32.9" cy="181.3" r=".88"/>
<circle cx="178.3" cy="184.9" r=".52"/>
<circle cx="180.8" cy="184.9" r=".52"/>
</g>
<g fill="#00f" stroke="#00f" stroke-width=".17">
<path d="M42.7 23.1v3.6l-1.8-1.8z" fill-rule="evenodd"/>
<path d="M39.1 23.1h.7l-.7 .7z" fill-rule="evenodd"/>
<path d="M37.7 23.1h.7l-.7 .7z" fill-rule="evenodd"/>
<path d="M42.7 23.1v3.6l-1.8-1.8z" fill-rule="evenodd"/>
<path d="M39.1 23.1h.7l-.7 .7z" fill-rule="evenodd"/>
<path d="M37.7 23.1h.7l-.7 .7z" fill-rule="evenodd"/>
<path d="M42.7 10.7v3.5l-1.8-1.8z" fill-rule="evenodd"/>
<path d="M39.1 10.7h.7l-.7 .7z" fill-rule="evenodd"/>
<path d="M37.7 10.7h.7l-.7 .7z" fill-rule="evenodd"/>
<path d="M42.7 10.7v3.5l-1.8-1.8z" fill-rule="evenodd"/>
<path d="M39.1 10.7h.7l-.7 .7z" fill-rule="evenodd"/>
<path d="M37.7 10.7h.7l-.7 .7z" fill-rule="evenodd"/>
<circle cx="30.2" cy="8" r=".52"/>
<circle cx="234.7" cy="180.5" r=".52"/>
<circle cx="30.2" cy="20.4" r=".52"/>
<circle cx="225.8" cy="180.5" r=".52"/>
<circle cx="252.5" cy="180.5" r=".52"/>
<circle cx="8.9" cy="161.8" r=".52"/>
</g>
<path d="M67 182.6l1.1 1.1M68.1 182.6l-1.1 1.1M68.8 182.6l1.1 1.1M69.9 182.6l-1.1 1.1M70.6 182.6l1.1 1.1M71.6 182.6l-1 1.1" fill="none" stroke="#804000" stroke-width=".16"/>
<g fill="#f0f" stroke="#f0f" stroke-width=".17">
<circle cx="30.2" cy="24.9" r=".35"/>
<circle cx="8.9" cy="170.7" r=".35"/>
<circle cx="216.9" cy="81.8" r=".35"/>
<circle cx="229.3" cy="69.3" r=".35"/>
<circle cx="216.9" cy="69.3" r=".35"/>
<circle cx="216.9" cy="37.3" r=".35"/>
<circle cx="229.3" cy="49.8" r=".35"/>
<circle cx="216.9" cy="49.8" r=".35"/>
<circle cx="229.3" cy="37.3" r=".35"/>
<circle cx="238.2" cy="81.8" r=".35"/>
<circle cx="229.3" cy="81.8" r=".35"/>
<circle cx="238.2" cy="69.3" r=".35"/>
<circle cx="16" cy="181.3" r=".35"/>
<circle cx="16" cy="161.8" r=".35"/>
<circle cx="30.2" cy="12.4" r=".35"/>
<circle cx="238.2" cy="37.3" r=".35"/>
<circle cx="238.2" cy="49.8" r=".35"/>
<circle cx="49.8" cy="55.1" r=".35"/>
<circle cx="40.9" cy="55.1" r=".35"/>
<circle cx="17.8" cy="56.9" r=".35"/>
<circle cx="44.4" cy="55.1" r=".35"/>
<circle cx="44.4" cy="42.7" r=".35"/>
<circle cx="39.1" cy="161.8" r=".35"/>
<circle cx="81.8" cy="163.6" r=".35"/>
<circle cx="81.8" cy="161.8" r=".35"/>
<circle cx="87.1" cy="161.8" r=".35"/>
<circle cx="64" cy="183.1" r=".35"/>
<circle cx="83.6" cy="197.3" r=".35"/>
<circle cx="83.6" cy="176" r=".35"/>
<circle cx="53.3" cy="161.8" r=".35"/>
<circle cx="48" cy="161.8" r=".35"/>
<circle cx="87.1" cy="172.5" r=".35"/>
<circle cx="103.1" cy="161.8" r=".35"/>
<circle cx="129.8" cy="40.9" r=".35"/>
<circle cx="129.8" cy="37.3" r=".35"/>
<circle cx="129.8" cy="72.9" r=".35"/>
<circle cx="129.8" cy="69.3" r=".35"/>
<circle cx="160" cy="69.3" r=".35"/>
<circle cx="160" cy="37.3" r=".35"/>
<circle cx="163.6" cy="78.2" r=".35"/>
<circle cx="163.6" cy="37.3" r=".35"/>
<circle cx="160" cy="78.2" r=".35"/>
<circle cx="160" cy="46.2" r=".35"/>
<circle cx="176" cy="69.3" r=".35"/>
<circle cx="129.8" cy="108.4" r=".35"/>
<circle cx="129.8" cy="104.9" r=".35"/>
<circle cx="156.5" cy="104.9" r=".35"/>
<circle cx="176" cy="37.3" r=".35"/>
<circle cx="151.1" cy="104.9" r=".35"/>
<circle cx="163.6" cy="69.3" r=".35"/>
<circle cx="129.8" cy="138.7" r=".35"/>
<circle cx="156.5" cy="135.1" r=".35"/>
<circle cx="151.1" cy="135.1" r=".35"/>
<circle cx="129.8" cy="161.8" r=".35"/>
<circle cx="129.8" cy="165.3" r=".35"/>
<circle cx="152.9" cy="161.8" r=".35"/>
<circle cx="119.1" cy="69.3" r=".35"/>
<circle cx="119.1" cy="161.8" r=".35"/>
<circle cx="112" cy="161.8" r=".35"/>
<circle cx="238.2" cy="135.1" r=".35"/>
<circle cx="216.9" cy="117.3" r=".35"/>
<circle cx="229.3" cy="135.1" r=".35"/>
<circle cx="216.9" cy="135.1" r=".35"/>
<circle cx="216.9" cy="147.6" r=".35"/>
<circle cx="238.2" cy="147.6" r=".35"/>
<circle cx="216.9" cy="104.9" r=".35"/>
<circle cx="229.3" cy="147.6" r=".35"/>
<circle cx="37.3" cy="104.9" r=".35"/>
<circle cx="80" cy="106.7" r=".35"/>
<circle cx="80" cy="104.9" r=".35"/>
<circle cx="87.1" cy="104.9" r=".35"/>
<circle cx="62.2" cy="126.2" r=".35"/>
<circle cx="51.5" cy="104.9" r=".35"/>
<circle cx="46.2" cy="104.9" r=".35"/>
<circle cx="110.2" cy="104.9" r=".35"/>
<circle cx="101.3" cy="104.9" r=".35"/>
<circle cx="33.8" cy="161.8" r=".35"/>
<circle cx="24.9" cy="161.8" r=".35"/>
<circle cx="129.8" cy="135.1" r=".35"/>
<circle cx="129.8" cy="112" r=".35"/>
<circle cx="129.8" cy="184.9" r=".35"/>
<circle cx="129.8" cy="188.5" r=".35"/>
<circle cx="152.9" cy="184.9" r=".35"/>
<circle cx="158.2" cy="161.8" r=".35"/>
<circle cx="158.2" cy="184.9" r=".35"/>
<circle cx="152.9" cy="78.2" r=".35"/>
<circle cx="87.1" cy="115.6" r=".35"/>
<circle cx="39.1" cy="181.3" r=".35"/>
</g>
<g font-size="2.3">
<text x="42.7" y="14.3">PME</text>
<text x="42.7" y="30.3">INT</text>
<text x="213.4" y="30.5">VDDAT</text>
<text x="224" y="30.5">Decouple Device Pin 4, 17 and 76</text>
<text x="224" y="33.2">for VDDAT 3.3V analog power</text>
<text x="40.9" y="37.7">VDDIO</text>
<text x="213.4" y="62.5">VDDIO</text>
<text x="224" y="64.3">Decouple Device Pins 36, 52 and 71</text>
<text x="224" y="67">for VDDIO digital power</text>
<text x="213.4" y="98.1">V1.2A</text>
<text x="224" y="99.9">Decouple Device Pin 3</text>
<text x="224" y="102.5">VDD12A for analog 1.2V</text>
<text x="213.4" y="128.3">V1.2D</text>
<text x="220.5" y="130.1">Decouple Device Pin 28, 46 and 74</text>
<text x="220.5" y="132.8">for VDD12D for digital 1.2V</text>
<text x="193.8" y="155">V3.3_EXT</text>
<text x="5.3" y="156.5">5VDC</text>
<text x="193.8" y="178.1">V3.3_FX</text>
<text x="72.9" y="202.8">Power</text>
<text x="211.6" y="203">KSZ8765 DEMO BOARD</text>
</g>
<g font-size="2.3" fill="#00f">
<text x="124.5" y="14.4">Micrel 500mA LDO with Ripple Blocker,</text>
<text x="124.5" y="17">&gt;50dB PSRR from DC to 100MHz.</text>
<text x="124.5" y="19.6">Used on this EVB for demostration purposes.</text>
<text x="124.5" y="22.2">Not necessary on customer designs if bulk rails are</text>
<text x="124.5" y="24.9">available. Ripple Blocker can be thought of as a very</text>
<text x="124.5" y="27.5">good ferrite bead.</text>
</g>
<g font-size="2.1">
<text x="186.7" y="42.6">Current</text>
<text x="186.7" y="44.9">Probe</text>
<text x="177.8" y="49.7">1-2 3.3V (Default)</text>
<text x="177.8" y="52">2-3 2.5V (Reserved)</text>
<text x="186.7" y="74.6">Current</text>
<text x="186.7" y="76.9">Probe</text>
<text x="184.9" y="83.5">1-2 Close 3.3v</text>
<text x="184.9" y="85.7">2-3 Close 2.5V</text>
<text x="184.9" y="88">1-2-3 Open 1.8V</text>
<text x="186.7" y="110.2">Current</text>
<text x="186.7" y="112.4">Probe</text>
<text x="186.7" y="140.4">Current</text>
<text x="186.7" y="142.6">Probe</text>
<text x="177.8" y="167">Current</text>
<text x="177.8" y="169.3">Probe</text>
<text x="177.8" y="190.2">Current</text>
<text x="177.8" y="192.4">Probe</text>
</g>
<g font-size="2.1" fill="#00f">
<text x="42.7" y="147.6">Micrel 4MHz Hyper Light Load</text>
<text x="42.7" y="150">Buck with internal Inductor</text>
</g>
<text font-size="1.9" x="213.4" y="208">Power, reset, decouple cap and others</text>
<g font-size="1.8">
<text x="120.9" y="51.2">R2=(1.1V*R1)/(Vout-1.1V)</text>
<text x="122.7" y="49.4">Vout=1.1V*(1+(R1/R2))</text>
<text x="88.9" y="118.7">R2=(.65V*R1)/(Vout-.65V)</text>
<text x="90.7" y="116.9">Vout=.65V*(1+(R1/R2))</text>
<text x="92.5" y="173.8">Vout=.65V*(1+(R1/R2))</text>
<text x="90.7" y="175.6">R2=(.65V*R1)/(Vout-.65V)</text>
</g>
<g font-size="1.6" fill="#000080">
<text x="28.4" y="6.2">TP8</text>
<text x="37.3" y="9.8">D4</text>
<text x="53.3" y="10.3">R130</text>
<text x="58.7" y="10.3">330</text>
<text x="37.3" y="17.4">LED</text>
<text x="28.4" y="18.7">TP9</text>
<text x="37.3" y="22.2">D5</text>
<text x="53.3" y="22.8">R131</text>
<text x="58.7" y="22.8">330</text>
<text x="37.3" y="29.9">LED</text>
<text x="133.3" y="35.2">MIC94325YMT</text>
<text x="138.7" y="33.4">U5</text>
<text x="186.7" y="35.2">JP34</text>
<text x="154.7" y="40.5">R132</text>
<text x="165.4" y="40.5">C72</text>
<text x="177.8" y="40.5">C67</text>
<text x="186.7" y="40.5">+3.3A</text>
<text x="44.4" y="45.9">R133</text>
<text x="50.7" y="46.8">D6</text>
<text x="154.7" y="42.3">33.2K</text>
<text x="165.4" y="42.3">.01uF</text>
<text x="171.6" y="47.8">JP35</text>
<text x="177.8" y="42.3">4.7uF</text>
<text x="218.7" y="44.1">C68</text>
<text x="218.7" y="45.9">4.7uF</text>
<text x="231.1" y="42.3">C69</text>
<text x="231.1" y="45.9">0.1UF</text>
<text x="240" y="42.3">C70</text>
<text x="240" y="45.9">0.1UF</text>
<text x="248.9" y="42.3">C71</text>
<text x="248.9" y="45.9">0.1UF</text>
<text x="27.6" y="52.6">S1</text>
<text x="44.4" y="53">10K</text>
<text x="51.6" y="51.2">1N4148</text>
<text x="22.6" y="59">SW PUSHBUTTON</text>
<text x="158.2" y="56.5">R134</text>
<text x="158.2" y="58.3">15.8K</text>
<text x="171.6" y="56.7">HEADER 3</text>
<text x="46.2" y="60.1">C73</text>
<text x="46.2" y="61.9">10uF/6.3V</text>
<text x="138.7" y="65.4">U6</text>
<text x="167.1" y="60.1">R135</text>
<text x="167.1" y="61.9">24.9K</text>
<text x="133.3" y="67.2">MIC94325YMT</text>
<text x="186.7" y="67.2">JP36</text>
<text x="154.7" y="72.5">R136</text>
<text x="154.7" y="74.3">33.2K</text>
<text x="165.4" y="72.5">C79</text>
<text x="165.4" y="74.3">.01uF</text>
<text x="177.8" y="72.5">C74</text>
<text x="177.8" y="74.3">4.7uF</text>
<text x="186.7" y="72.5">VDDIO</text>
<text x="218.7" y="76.1">C75</text>
<text x="218.7" y="77.9">4.7uF</text>
<text x="231.1" y="74.3">C76</text>
<text x="231.1" y="77.9">0.1UF</text>
<text x="240" y="74.3">C77</text>
<text x="240" y="77.9">0.1UF</text>
<text x="248.9" y="74.3">C78</text>
<text x="248.9" y="77.9">0.1UF</text>
<text x="154.7" y="88.5">R137</text>
<text x="154.7" y="90.3">48.7K</text>
<text x="165.4" y="92.1">R138</text>
<text x="165.4" y="93.9">51.1K</text>
<text x="184.9" y="92.1">R139</text>
<text x="184.9" y="93.9">23.2K</text>
<text x="71.1" y="101">U7</text>
<text x="138.7" y="101">U8</text>
<text x="170.7" y="96.7">JP37</text>
<text x="170.7" y="98.8">HEADER 3</text>
<text x="64" y="102.8">MIC33153YHJ</text>
<text x="133.3" y="102.8">MIC94345-4YMT</text>
<text x="186.7" y="102.8">JP38</text>
<text x="39.1" y="108.1">C80</text>
<text x="39.1" y="109.9">4.7uF</text>
<text x="48" y="108.1">C81</text>
<text x="48" y="109.9">.1uF</text>
<text x="88.9" y="109.9">R140</text>
<text x="88.9" y="111.7">33.2K</text>
<text x="103.1" y="108.1">C84</text>
<text x="103.1" y="109.9">4.7uF</text>
<text x="112" y="108.1">C85</text>
<text x="112" y="109.9">.1uF</text>
<text x="158.2" y="108.1">C82</text>
<text x="158.2" y="109.9">4.7uF</text>
<text x="186.7" y="108.1">+1.2A</text>
<text x="218.7" y="111.7">C83</text>
<text x="218.7" y="113.4">4.7uF</text>
<text x="231.1" y="109.9">C86</text>
<text x="231.1" y="113.4">0.1UF</text>
<text x="53.3" y="122.3">C87</text>
<text x="53.3" y="124.1">470pF</text>
<text x="88.9" y="122.3">R141</text>
<text x="88.9" y="124.1">16.5K</text>
<text x="138.7" y="131.2">U9</text>
<text x="133.3" y="133">MIC94345-4YMT</text>
<text x="186.7" y="133">JP39</text>
<text x="158.2" y="138.3">C88</text>
<text x="158.2" y="140.1">4.7uF</text>
<text x="186.7" y="138.3">+1.2D</text>
<text x="218.7" y="141.9">C89</text>
<text x="218.7" y="143.7">4.7uF</text>
<text x="231.1" y="140.1">C90</text>
<text x="231.1" y="143.7">0.1UF</text>
<text x="240" y="140.1">C91</text>
<text x="240" y="143.7">0.1UF</text>
<text x="248.9" y="140.1">C92</text>
<text x="248.9" y="143.7">0.1UF</text>
<text x="5.3" y="159.7">J7</text>
<text x="65.8" y="159.7">MIC33153YHJ</text>
<text x="72.9" y="157.9">U11</text>
<text x="133.3" y="159.7">MIC94345-SYMT</text>
<text x="138.7" y="157.9">U10</text>
<text x="177.8" y="159.7">JP41</text>
<text x="40.9" y="165">C93</text>
<text x="40.9" y="166.8">4.7uF</text>
<text x="49.8" y="165">C94</text>
<text x="49.8" y="166.8">.1uF</text>
<text x="88.9" y="166.8">R142</text>
<text x="104.9" y="165">C97</text>
<text x="104.9" y="166.8">4.7uF</text>
<text x="113.8" y="165">C98</text>
<text x="113.8" y="166.8">.1uF</text>
<text x="160" y="165">C96</text>
<text x="160" y="166.8">4.7uF</text>
<text x="177.8" y="165">V3.3_EXT</text>
<text x="16" y="172.1">100UF / 16V</text>
<text x="19.4" y="168.6">C95</text>
<text x="88.9" y="168.6">33.2K</text>
<text x="30.2" y="179.2">FB9</text>
<text x="55.1" y="179.2">C99</text>
<text x="88.9" y="179.2">R143</text>
<text x="215.1" y="178.7">TP3</text>
<text x="224" y="178.7">TP4</text>
<text x="232.9" y="178.7">TP5</text>
<text x="241.8" y="178.7">TP6</text>
<text x="250.7" y="178.7">TP7</text>
<text x="28.4" y="184.6">FBEAD</text>
<text x="40.9" y="184.6">C112</text>
<text x="55.1" y="181">470pF</text>
<text x="88.9" y="181">7.5K</text>
<text x="133.3" y="182.8">MIC94345-SYMT</text>
<text x="138.7" y="181">U12</text>
<text x="177.8" y="182.8">JP42</text>
<text x="40.9" y="186.3">.1uF</text>
<text x="160" y="188.1">C100</text>
<text x="160" y="189.9">4.7uF</text>
<text x="177.8" y="188.1">V3.3_FX</text>
<text x="67.6" y="194.7">D7</text>
<text x="87.1" y="195.2">R144</text>
<text x="92.5" y="195.2">330</text>
<text x="67.6" y="202.3">LED</text>
</g>
<g font-size="1.6">
<text x="64" y="6.8">V3.3_EXT</text>
<text x="8" y="13">2</text>
<text x="13.3" y="13">PME_N</text>
<text x="35.2" y="12.4">2</text>
<text x="45.7" y="12.4">1</text>
<text x="64" y="19.2">V3.3_EXT</text>
<text x="8" y="25.4">2</text>
<text x="13.3" y="25.4">INTR_N</text>
<text x="35.2" y="24.9">2</text>
<text x="45.7" y="24.9">1</text>
<text x="197.4" y="33.4">VDDAT</text>
<text x="133" y="37.3">6</text>
<text x="133" y="40.9">5</text>
<text x="145.3" y="37.3">1</text>
<text x="145.3" y="40.9">2</text>
<text x="49.8" y="45" transform="rotate(-90 49.8 45)">1</text>
<text x="133" y="44.4">4</text>
<text x="145.3" y="44.4">3</text>
<text x="49.8" y="53.7" transform="rotate(-90 49.8 53.7)">2</text>
<text x="24.5" y="55.1">1</text>
<text x="24.5" y="56.9">3</text>
<text x="33.3" y="55.1">2</text>
<text x="33.3" y="56.9">4</text>
<text x="64.4" y="55.6">RST#</text>
<text x="72.9" y="55.6">2,6</text>
<text x="197.4" y="65.4">VDDIO</text>
<text x="133" y="69.3">6</text>
<text x="145.3" y="69.3">1</text>
<text x="133" y="76.4">4</text>
<text x="133" y="72.9">5</text>
<text x="145.3" y="76.4">3</text>
<text x="145.3" y="72.9">2</text>
<text x="197.4" y="101">V1.2A</text>
<text x="54.8" y="104.9">3</text>
<text x="75.9" y="104.9">5</text>
<text x="75.9" y="106.7">6</text>
<text x="133" y="104.9">6</text>
<text x="145.3" y="104.9">1</text>
<text x="53.9" y="113.8">11</text>
<text x="75.9" y="112">12</text>
<text x="75.9" y="108.4">7</text>
<text x="133" y="112">4</text>
<text x="133" y="108.4">5</text>
<text x="145.3" y="112">3</text>
<text x="145.3" y="108.4">2</text>
<text x="37.3" y="118.6">Soft Start Cap</text>
<text x="54.8" y="117.3">1</text>
<text x="75.9" y="119.1">13</text>
<text x="75.9" y="115.5">14</text>
<text x="62.2" y="123.1" transform="rotate(-90 62.2 123.1)">2</text>
<text x="64" y="123.1" transform="rotate(-90 64 123.1)">4</text>
<text x="65.8" y="123.1" transform="rotate(-90 65.8 123.1)">8</text>
<text x="67.5" y="123.1" transform="rotate(-90 67.5 123.1)">9</text>
<text x="69.3" y="124" transform="rotate(-90 69.3 124)">10</text>
<text x="197.4" y="131.2">V1.2D</text>
<text x="133" y="135.1">6</text>
<text x="145.3" y="135.1">1</text>
<text x="133" y="142.2">4</text>
<text x="133" y="138.7">5</text>
<text x="145.3" y="142.2">3</text>
<text x="145.3" y="138.7">2</text>
<text x="11.9" y="161.8">1</text>
<text x="56.5" y="161.8">3</text>
<text x="77.7" y="161.8">5</text>
<text x="133" y="161.8">6</text>
<text x="145.3" y="161.8">1</text>
<text x="7.1" y="167.5" transform="rotate(-90 7.1 167.5)">2</text>
<text x="8.9" y="167.5" transform="rotate(-90 8.9 167.5)">3</text>
<text x="77.7" y="163.6">6</text>
<text x="77.7" y="165.3">7</text>
<text x="133" y="165.3">5</text>
<text x="145.3" y="165.3">2</text>
<text x="55.6" y="170.7">11</text>
<text x="77.7" y="168.9">12</text>
<text x="77.7" y="172.4">14</text>
<text x="133" y="168.9">4</text>
<text x="145.3" y="168.9">3</text>
<text x="38.2" y="177.1">+5V</text>
<text x="56.5" y="174.2">1</text>
<text x="64" y="180" transform="rotate(-90 64 180)">2</text>
<text x="65.8" y="180" transform="rotate(-90 65.8 180)">4</text>
<text x="67.5" y="180" transform="rotate(-90 67.5 180)">8</text>
<text x="69.3" y="180" transform="rotate(-90 69.3 180)">9</text>
<text x="77.7" y="176">13</text>
<text x="26.3" y="181.3">1</text>
<text x="35" y="181.3">2</text>
<text x="71.1" y="180.9" transform="rotate(-90 71.1 180.9)">10</text>
<text x="133" y="184.9">6</text>
<text x="145.3" y="184.9">1</text>
<text x="94.2" y="191.7">V3.3_EXT</text>
<text x="133" y="188.4">5</text>
<text x="145.3" y="188.4">2</text>
<text x="65.4" y="197.3">2</text>
<text x="75.9" y="197.3">1</text>
<text x="133" y="192">4</text>
<text x="145.3" y="192">3</text>
<text x="204.5" y="200.6">Title</text>
<text x="204.5" y="205.9">Size</text>
<text x="211.6" y="205.9">Document Number</text>
<text x="263.1" y="205.9">Rev</text>
<text x="264.9" y="207.7">1.0</text>
<text x="204.5" y="211.2">Date:</text>
<text x="213.7" y="211.2">Friday, January 24, 2014</text>
<text x="240" y="211.2">Sheet</text>
<text x="248.9" y="211.2">7</text>
<text x="254.3" y="211.2">of</text>
<text x="259.6" y="211.2">7</text>
</g>
<g font-size="1.6" fill="#f00">
<text x="121.3" y="37">3.4V</text>
<text x="165.7" y="37">3.3V_AT</text>
<text x="51.9" y="54.8">RST#</text>
<text x="121.3" y="69">3.4V</text>
<text x="165.7" y="69">VDDIO_RB</text>
<text x="94.6" y="104.5">1.9V</text>
<text x="167.5" y="104.5">1.2V_A</text>
<text x="167.5" y="134.8">1.2V_D</text>
<text x="105.3" y="161.4">3.4V</text>
</g>
<g font-size="1.6" fill="#004080">
<text x="136" y="38.1">IN VOUT</text>
<text x="136" y="41.6">IN</text>
<text x="140.1" y="41.6">ADJ</text>
<text x="136" y="45.2">EN</text>
<text x="139.6" y="45.2">GND</text>
<text x="171.6" y="50.5">1</text>
<text x="171.6" y="52.3">2</text>
<text x="171.6" y="54.1">3</text>
<text x="136" y="70.1">IN VOUT</text>
<text x="136" y="77.2">EN</text>
<text x="136" y="73.6">IN</text>
<text x="139.6" y="77.2">GND</text>
<text x="140.1" y="73.6">ADJ</text>
<text x="173.2" y="90.7" transform="rotate(-90 173.2 90.7)">3</text>
<text x="175" y="90.7" transform="rotate(-90 175 90.7)">2</text>
<text x="176.8" y="90.7" transform="rotate(-90 176.8 90.7)">1</text>
<text x="57.8" y="105.6">VIN</text>
<text x="70.4" y="105.6">OUT</text>
<text x="70.4" y="107.4">OUT</text>
<text x="136" y="105.6">IN VOUT</text>
<text x="70.4" y="109.2">OUT</text>
<text x="70.5" y="112.7">SNS</text>
<text x="136" y="112.7">EN</text>
<text x="136" y="109.2">IN VOUT</text>
<text x="139.6" y="112.7">GND</text>
<text x="57.8" y="114.5">EN</text>
<text x="57.8" y="118.1">SS</text>
<text x="71.5" y="119.8">PG</text>
<text x="71.7" y="116.3">FB</text>
<text x="63" y="120" transform="rotate(-90 63 120)">AGND</text>
<text x="64.7" y="120" transform="rotate(-90 64.7 120)">PGND</text>
<text x="66.5" y="120" transform="rotate(-90 66.5 120)">SW</text>
<text x="68.3" y="120" transform="rotate(-90 68.3 120)">SW</text>
<text x="70.1" y="120" transform="rotate(-90 70.1 120)">SW</text>
<text x="136" y="135.8">IN VOUT</text>
<text x="136" y="143">EN</text>
<text x="136" y="139.4">IN VOUT</text>
<text x="139.6" y="143">GND</text>
<text x="59.6" y="162.5">VIN</text>
<text x="72.2" y="162.5">OUT</text>
<text x="72.2" y="164.3">OUT</text>
<text x="72.2" y="166.1">OUT</text>
<text x="136" y="162.5">IN VOUT</text>
<text x="136" y="166.1">IN VOUT</text>
<text x="59.6" y="171.4">EN</text>
<text x="72.2" y="169.6">SNS</text>
<text x="73.5" y="173.2">FB</text>
<text x="136" y="169.6">EN</text>
<text x="139.6" y="169.6">GND</text>
<text x="59.6" y="175">SS</text>
<text x="64.7" y="176.9" transform="rotate(-90 64.7 176.9)">AGND</text>
<text x="66.5" y="176.9" transform="rotate(-90 66.5 176.9)">PGND</text>
<text x="68.3" y="176.9" transform="rotate(-90 68.3 176.9)">SW</text>
<text x="70.1" y="176.9" transform="rotate(-90 70.1 176.9)">SW</text>
<text x="71.9" y="176.9" transform="rotate(-90 71.9 176.9)">SW</text>
<text x="73.2" y="176.7">PG</text>
<text x="136" y="185.6">IN VOUT</text>
<text x="136" y="189.2">IN VOUT</text>
<text x="136" y="192.7">EN</text>
<text x="139.6" y="192.7">GND</text>
</g>
<text font-size="1.6" fill="#00f" x="16.5" y="168.6">+</text>
<g font-size="1.3">
<text x="28.4" y="1.3">5</text>
<text x="81.8" y="1.3">4</text>
<text x="135.1" y="1.3">3</text>
<text x="188.5" y="1.3">2</text>
<text x="241.8" y="1.3">1</text>
<text x=".4" y="29.1">D</text>
<text x="268.9" y="29.1">D</text>
<text x=".4" y="81.6">C</text>
<text x="268.9" y="81.6">C</text>
<text x=".4" y="134">B</text>
<text x="268.9" y="134">B</text>
<text x=".4" y="186.5">A</text>
<text x="268.9" y="186.5">A</text>
<text x="28.4" y="212.9">5</text>
<text x="81.8" y="212.9">4</text>
<text x="135.1" y="212.9">3</text>
<text x="188.5" y="212.9">2</text>
<text x="241.8" y="212.9">1</text>
</g>
</svg>
